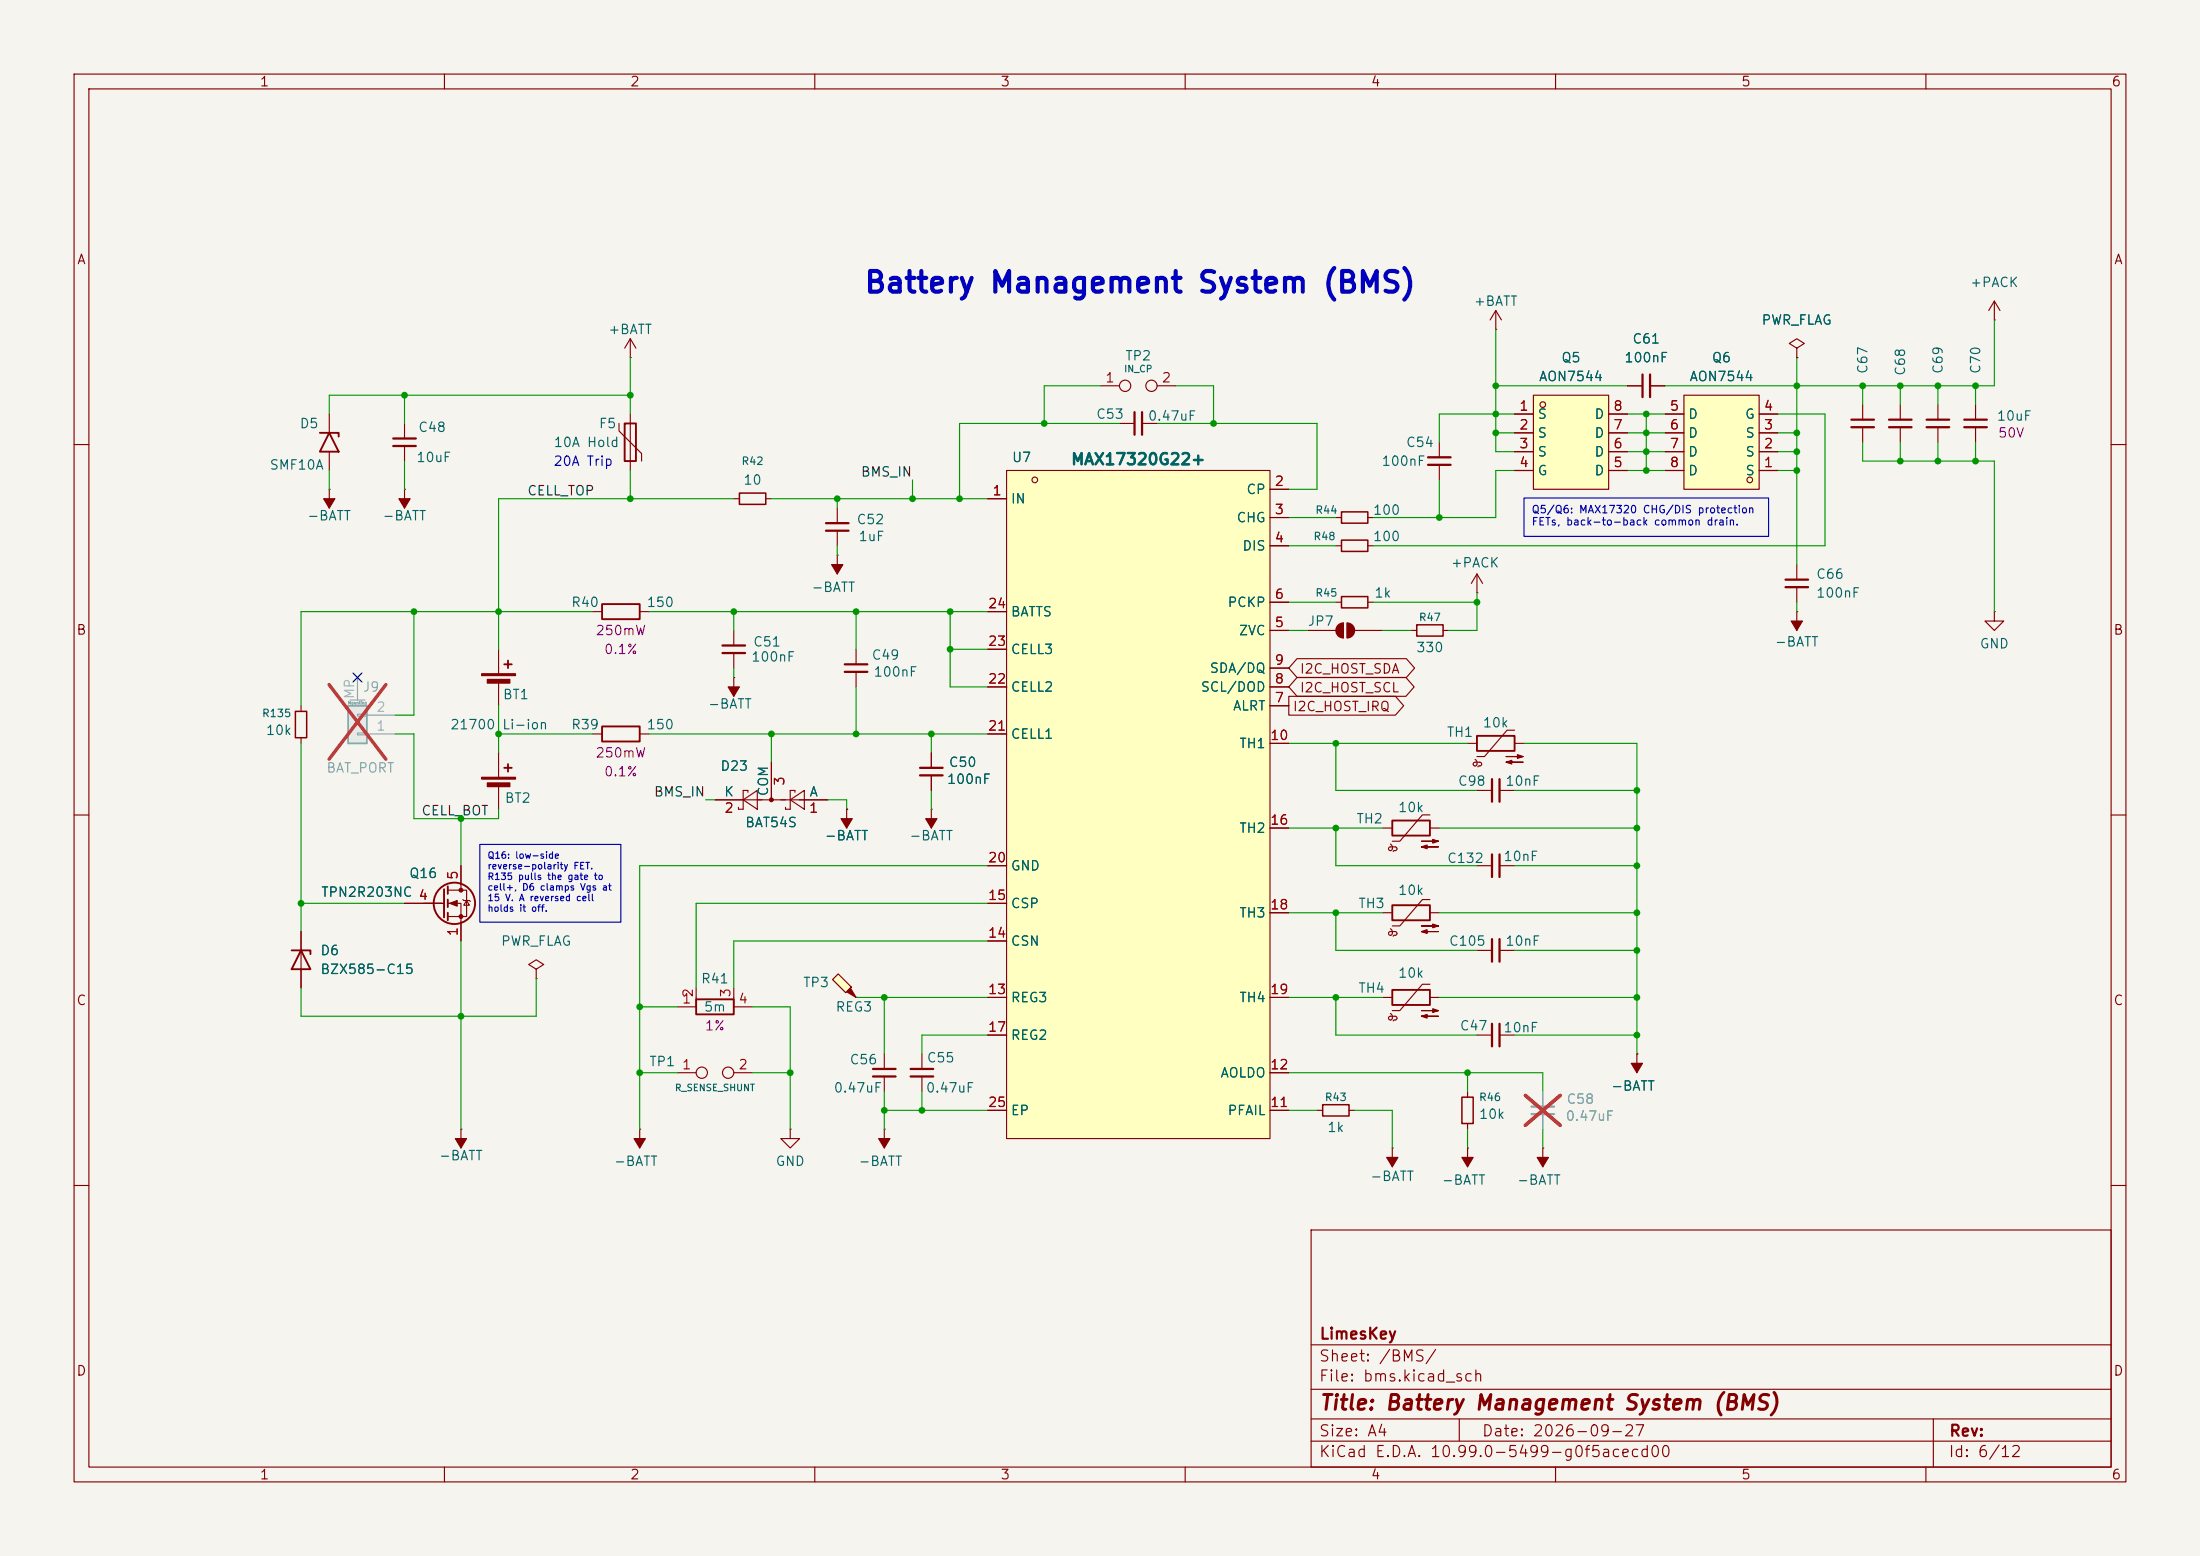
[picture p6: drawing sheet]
<svg xmlns="http://www.w3.org/2000/svg" width="297mm" height="210mm" viewBox="0 0 297 210" stroke-linecap="round" stroke-linejoin="round" font-family="sans-serif">
<path d="M0 0h297v210h-297z" fill="#f5f4ef" stroke="#f5f4ef" stroke-width=".14"/>
<g fill="none" stroke="#840000" stroke-width=".15">
<path d="M10 10h277v190h-277zM12 12h273v186h-273zM60 10v2M110 10v2M160 10v2M210 10v2M260 10v2M10 60h2M113 74.9h.1M113 74.9v2.6M180.3 73.7h.8M184.7 73.7h.7"/>
<path d="M285 60h2M115.6 87.6v2.1M115.6 90.7v2M180.3 81.3h.8M184.7 81.3h.7M10 110h2M125.7 109.2h.1M125.7 101.6v2M125.7 104.6v2.1M125.7 109.2v2.6M285 110h2M119.4 152.4h.1"/>
<path d="M119.4 152.4v2.5M10 160h2M177 166h108v32h-108zM285 160h2M60 198v2M110 198v2M160 198v2M177 194.5h108M177 191.5h108M177 187.5h108M177 181.5h108M197 191.5v3"/>
<path d="M210 198v2M260 198v2M261 191.5v6.5"/>
</g>
<path d="M181.1 72.9h3.6v1.5h-3.6zM181.1 80.5h3.6v1.5h-3.6z" fill="none" stroke="#840000" stroke-width=".2"/>
<g fill="#840000" stroke="#840000" stroke-width=".15">
<path d="M112.3 76.2h1.5l-.8 1.3z"/>
<path d="M118.6 153.7h1.5l-.7 1.2z"/>
<path d="M125 110.5h1.5l-.8 1.3z"/>
</g>
<path d="M114 89.7h3.1M114 90.7h3.1M124.2 103.6h3.1M124.2 104.6h3.1" fill="none" stroke="#840000" stroke-width=".3"/>
<path d="M135.9 63.5h35.5v90.2h-35.5z" fill="#ffffc2"/>
<g fill="none" stroke="#840000" stroke-width=".15">
<path d="M148.6 52.1h2.5M151.1 57.2h2.1M154.2 57.2h2M156.2 52.1h2.5M201.9 44.5h.1M201.9 41.9l.8 1.3M201.9 41.9l-.7 1.3M201.9 41.9v2.6M261.6 54.6v2M261.6 57.7v2M113 68.6v2M113 71.6v2.1"/>
<path d="M133.3 67.3h2.6M135.9 63.5h35.5v90.2h-35.5zM171.4 66h2.6M171.4 69.9h2.6M171.4 73.7h2.6M99.1 85.1v2M99.1 88.1v2.1M133.3 92.7h2.6M133.3 99.1h2.6M133.3 87.6h2.6M133.3 82.6h2.6M171.4 85.1h2.6"/>
<path d="M171.4 81.3h2.6M171.4 95.3h2.6M171.4 92.7h2.6M171.4 90.2h2.6M176.5 85.1h3.8M181.4 84.1v2M181.9 84.1v2M182.9 85.1h3.8M96.5 108h15.3M100.3 108l1.9-1.3v2.5zM101 106.9v-.2h-.7v2.5h-.6v-.2M104.1 102.9v5.1"/>
<path d="M106.7 108l1.9-1.3v2.5zM107.3 106.9v-.2h-.6v2.5h-.7v-.2M133.3 116.8h2.6M171.4 100.3h2.6M171.4 111.8h2.6M186.7 111.8h1.3M187.7 113.9a.45 .45 0 0 1 .3 .5 .45 .45 0 0 1-.4 .4l-.1-.2 .1-.3h.9l.1 .2-.1 .2-.4 .2M193 110h-1l-3 3.5h-1M193 111.8h1.3M199.4 116.8h2M199.4 106.7h2M202.4 116.8h2.1"/>
<path d="M202.4 106.7h2.1M133.3 134.6h2.6M133.3 127h2.6M133.3 121.9h2.6M133.3 139.7h2.6M171.4 134.6h2.6M171.4 123.2h2.6M186.7 123.2h1.3M187.7 125.3a.45 .45 0 0 1 .3 .5 .45 .45 0 0 1-.4 .4l-.1-.2 .1-.2h.9l.1 .1-.1 .2-.4 .3M193 121.4h-1l-3 3.6h-1M193 123.2h1.3M199.4 128.3h2"/>
<path d="M202.4 128.3h2.1M133.3 149.9h2.6M171.4 144.8h2.6M171.4 149.9h2.6M198.1 147.3v.8M198.1 151.6v.8"/>
<circle cx="151.9" cy="52.1" r=".76"/>
<circle cx="155.4" cy="52.1" r=".76"/>
<circle cx="139.7" cy="64.8" r=".38"/>
</g>
<g fill="#840000" stroke="#840000" stroke-width=".15">
<path d="M180.6 84.4l.3-.2 .5-.1v2a1.02 1.02 0 0 1-1-.6 1.02 1.02 0 0 1 .2-1.1z"/>
<path d="M181.9 84.1a1.02 1.02 0 0 1 1 1 1.02 1.02 0 0 1-1 1z"/>
<path d="M191.9 114.3l.8-.3v.6l-.8-.3h2.3z"/>
<path d="M191.9 113.5h2.3l-.8 .3v-.5l.8 .2z"/>
<path d="M191.9 125.7l.8-.2v.5l-.8-.3h2.3z"/>
<path d="M191.9 125h2.3l-.8 .2v-.5l.8 .3z"/>
<circle cx="104.1" cy="107.9" r=".25"/>
</g>
<g fill="none" stroke="#840000" stroke-width=".3">
<path d="M153.2 55.6v3.1M154.2 55.6v3.1M260.1 56.6h3M260.1 57.7h3M111.5 70.6h3.1M111.5 71.6h3.1M97.5 87.1h3.1M97.5 88.1h3.1M201.4 105.2v3M201.4 115.3v3.1M202.4 105.2v3M202.4 115.3v3.1"/>
<path d="M201.4 126.7v3.1M202.4 126.7v3.1"/>
</g>
<path d="M188 110.7h5v2.1h-5zM188 122.2h5v2h-5z" fill="none" stroke="#840000" stroke-width=".25"/>
<path d="M197.4 148.1h1.5v3.5h-1.5z" fill="none" stroke="#840000" stroke-width=".2"/>
<path d="M207 53.3h10.2v12.7h-10.2z" fill="#ffffc2"/>
<g fill="none" stroke="#840000" stroke-width=".15">
<path d="M204.5 55.9h2.5M204.5 58.4h2.5M207 53.3h10.2v12.7h-10.2zM217.2 55.9h2.5M217.2 58.4h2.5M251.5 54.6v2M251.5 57.7v2M256.5 54.6v2M256.5 57.7v2M44.4 66h.1M44.4 66v2.6M204.5 61h2.5"/>
<path d="M204.5 63.5h2.5M217.2 61h2.5M217.2 63.5h2.5M99.1 91.4h.1M99.1 91.4v2.6M242.6 82.6h.1M242.6 82.6v2.5M269.2 82.6v1.2h1.3l-1.3 1.3-1.2-1.3h1.2M269.2 82.6h.1M62.2 116.8v3.3M54.6 121.9h5.3M60.5 120.1h2.5v3.6h-2.5"/>
<path d="M60.5 121.9h1.7v5.1M62.5 121.4l.1 .1h.8l.1 .2M63 121.5l.4 .7h-.8zM221 142.2h.1M221 142.2v2.6"/>
<circle cx="208.3" cy="54.6" r=".38"/>
</g>
<g fill="#840000" stroke="#840000" stroke-width=".15">
<path d="M220.2 143.5h1.5l-.7 1.3z"/>
<path d="M241.8 83.8h1.5l-.7 1.3z"/>
<path d="M98.3 92.7h1.5l-.7 1.3z"/>
<path d="M43.7 67.3h1.5l-.8 1.3z"/>
<path d="M60.7 121.9l1-.4v.8z"/>
<circle cx="62.2" cy="120.1" r=".25"/>
<circle cx="62.2" cy="123.7" r=".25"/>
</g>
<path d="M249.9 56.6h3.1M249.9 57.7h3.1M255 56.6h3.1M255 57.7h3.1" fill="none" stroke="#840000" stroke-width=".3"/>
<g fill="none" stroke="#840000" stroke-width=".25">
<path d="M60.5 119.6v1.1M59.9 120v3.8M60.5 121.4v1M60.5 123.2v1"/>
<circle cx="61.3" cy="121.9" r="2.79"/>
</g>
<path d="M47 95.3h2.5v5h-2.5z" fill="#ebeae8"/>
<path d="M47 95.3h2.5v5h-2.5z" fill="none" stroke="#9c9b98" stroke-width=".25"/>
<path d="M47.2 94.5h2.1M48.3 98.9h1.2v.3h-1.2zM48.3 96.4h1.2v.2h-1.2zM48.3 91.4v3.1M49.5 99.1h3.8M49.5 96.5h3.8" fill="none" stroke="#9c9b98" stroke-width=".15"/>
<path d="M44.4 92.4l7.7 10.1M52.1 92.4l-7.7 10.1" fill="none" stroke="#e12e31" stroke-width=".46"/>
<g fill="none" stroke="#840000" stroke-width=".15">
<path d="M54.6 66h.1M54.6 66v2.6M99.1 67.3h.7M103.4 67.3h.7M242.6 76.2v2M242.6 79.2v2.1M67.3 87.6v3.3M67.3 91.9v3.4M80 82.6h1.3M86.4 82.6h1.2M67.3 101.6v3.3M67.3 105.9v3.3"/>
<path d="M72.4 130.8l1-.6-1-.7-1 .7 1 .6v1.3M72.4 132.1h.1M62.2 152.4h.1M62.2 152.4v2.5M119.4 142.2v2.1M119.4 145.3v2"/>
</g>
<g fill="#840000" stroke="#840000" stroke-width=".15">
<path d="M53.8 67.3h1.6l-.8 1.3z"/>
<path d="M61.5 153.7h1.5l-.8 1.2z"/>
<path d="M65 104.9h4.6v.3h-4.6z"/>
<path d="M65.8 105.7h3v.5h-3z"/>
<path d="M65 90.9h4.6v.3h-4.6z"/>
<path d="M65.8 91.7h3v.5h-3z"/>
</g>
<path d="M68.1 89.7h1M68.6 89.2v1M81.3 81.5h5.1v2.1h-5.1zM68.1 103.6h1M68.6 103.1v1" fill="none" stroke="#840000" stroke-width=".25"/>
<path d="M241 78.2h3.1M241 79.2h3.1M117.9 145.3h3M117.9 144.3h3" fill="none" stroke="#840000" stroke-width=".3"/>
<path d="M99.8 66.5h3.6v1.6h-3.6z" fill="none" stroke="#840000" stroke-width=".2"/>
<path d="M113.2 131.4l1.7 1.8-.7 .8-1.8-1.8z" fill="#ffffc2"/>
<path d="M114.8 133.4l.8 1.2-1.3-.7z" fill="#840000" stroke="#840000" stroke-width=".15"/>
<path d="M219.7 52.1h2M222.8 52.1h2M266.7 54.6v2M266.7 57.7v2M269.2 43.2h.1M269.2 40.6l-.7 1.3M269.2 40.6l.8 1.3M269.2 40.6v2.6M113.2 131.4l1.7 1.8-.7 .8-1.8-1.8zM115.6 134.6h.1" fill="none" stroke="#840000" stroke-width=".15"/>
<path d="M221.7 50.5v3.1M222.8 50.5v3.1M265.2 56.6h3M265.2 57.7h3" fill="none" stroke="#840000" stroke-width=".3"/>
<path d="M227.3 53.3h10.2v12.7h-10.2z" fill="#ffffc2"/>
<g fill="none" stroke="#840000" stroke-width=".15">
<path d="M44.4 55.9v2.5M54.6 57.2v2M83.6 57.2v1l3 3v1M85.1 48.3h.1M85.1 45.7l.8 1.3M85.1 45.7l-.8 1.3M85.1 45.7v2.6M85.1 55.9v7.6M194.3 59.7v2M204.5 58.4h2.5M204.5 55.9h2.5M217.2 58.4h2.5"/>
<path d="M217.2 55.9h2.5M219.7 52.1h2M222.8 52.1h2M224.8 58.4h2.5M224.8 55.9h2.5M227.3 53.3h10.2v12.7h-10.2zM237.5 58.4h2.5M237.5 55.9h2.5M242.6 47l1-.6-1-.7-1 .7 1 .6v1.3M242.6 48.3h.1M44.4 61v2.5M54.6 60.2v2"/>
<path d="M133.3 67.3h2.6M171.4 69.9h2.6M171.4 66h2.6M171.4 73.7h2.6M180.3 69.9h.8M184.7 69.9h.7M194.3 62.7v2.1M199.4 77.5l-.8 1.2M199.4 77.5l.8 1.2M199.4 77.5v2.5M204.5 63.5h2.5M204.5 61h2.5"/>
<path d="M217.2 63.5h2.5M217.2 61h2.5M224.8 63.5h2.5M224.8 61h2.5M237.5 63.5h2.5M237.5 61h2.5M40.6 95.3v.7M40.6 99.6v.7M80 99.1h1.3M86.4 99.1h1.2M133.3 99.1h2.6M133.3 92.7h2.6"/>
<path d="M133.3 87.6h2.6M133.3 82.6h2.6M171.4 85.1h2.6M171.4 81.3h2.6M171.4 95.3h2.6M171.4 92.7h2.6M171.4 90.2h2.6M174 94h14.4l1.1 1.3-1.1 1.2h-14.4zM175.1 88.9h14.8l1.1 1.3-1.1 1.2h-14.8l-1.1-1.2zM175.1 91.4h14.7l1.1 1.3-1.1 1.3h-14.7l-1.1-1.3zM190.5 85.1h.8M194.8 85.1h.8"/>
<path d="M199.4 80h.1M204.5 98.6h-1l-3.1 3.5h-1M62.2 116.8v2.6M96.5 108h3.8M104.1 102.9v5.1M107.9 108h3.9M114.3 109.2h.1M114.3 109.2v2.6M125.7 101.6v2M125.7 104.6v2.1M133.3 116.8h2.6M171.4 100.3h2.6"/>
<path d="M171.4 111.8h2.6M198.1 100.3h1.3M199.1 102.5a.45 .45 0 0 1 .4 .5 .45 .45 0 0 1-.4 .4l-.2-.2 .1-.3h.9l.1 .2v.2l-.5 .2M204.5 100.3h1.2M40.6 125.7v7.7M54.6 121.9h5.1M62.2 124.5v2.5M94 133.4v2.5h-2.6M99.1 133.4v2.5h2.5M133.3 139.7h2.6M133.3 134.6h2.6M133.3 121.9h2.6"/>
<path d="M133.3 127h2.6M171.4 134.6h2.6M171.4 123.2h2.6M186.7 134.6h1.3M187.7 136.8a.45 .45 0 0 1 .3 .4 .45 .45 0 0 1-.4 .5l-.1-.2 .1-.3h.9l.1 .2-.1 .2-.4 .2M193 132.8h-1l-3 3.6h-1M193 134.6h1.3M199.4 139.7h2M202.4 139.7h2.1M86.4 152.4h.1M86.4 152.4v2.5M91.4 144.8h2.6"/>
<path d="M99.1 144.8h2.5M106.7 152.4v1.3h1.2l-1.2 1.2-1.3-1.2h1.3M106.7 152.4h.1M124.5 142.2v2.1M124.5 145.3v2M133.3 149.9h2.6M171.4 149.9h2.6M171.4 144.8h2.6M177.8 149.9h.8M182.1 149.9h.8M188 154.9h.1M188 154.9v2.6"/>
<path d="M198.1 154.9h.1M198.1 154.9v2.6M208.3 154.9h.1M208.3 154.9v2.6M221 142.2h.1"/>
<circle cx="236.2" cy="64.8" r=".38"/>
<circle cx="94.7" cy="144.8" r=".76"/>
<circle cx="98.3" cy="144.8" r=".76"/>
</g>
<g fill="#840000" stroke="#840000" stroke-width=".15">
<path d="M197.4 156.2h1.5l-.8 1.3z"/>
<path d="M113.5 110.5h1.6l-.8 1.3z"/>
<path d="M207.5 156.2h1.5l-.7 1.3z"/>
<path d="M187.2 156.2h1.5l-.7 1.3z"/>
<path d="M85.6 153.7h1.5l-.7 1.2z"/>
<path d="M191.9 137.2l.8-.3v.5l-.8-.2h2.3z"/>
<path d="M191.9 136.4h2.3l-.8 .3v-.6l.8 .3z"/>
<path d="M203.3 102.9l.8-.3v.5l-.8-.2h2.3z"/>
<path d="M203.3 102.1h2.3l-.7 .3v-.5l.7 .2z"/>
</g>
<path d="M43.2 58.4h2.5v.5M44.4 58.4l1.3 2.6h-2.5zM84.3 57.2h1.6v5h-1.6zM81.3 98h5.1v2.1h-5.1zM199.4 99.3h5.1v2h-5.1zM39.4 128.3h2.5v.5M40.6 128.3l1.3 2.5h-2.5zM94 134.9h5.1v2h-5.1zM188 133.6h5v2h-5z" fill="none" stroke="#840000" stroke-width=".25"/>
<path d="M53.1 59.2h3M53.1 60.2h3M192.8 61.7h3M192.8 62.7h3M201.4 138.2v3M202.4 138.2v3M122.9 145.3h3.1M122.9 144.3h3.1" fill="none" stroke="#840000" stroke-width=".3"/>
<path d="M181.1 69.1h3.6v1.5h-3.6zM39.9 96h1.5v3.6h-1.5zM191.3 84.3h3.5v1.6h-3.5zM178.6 149.1h3.5v1.5h-3.5z" fill="none" stroke="#840000" stroke-width=".2"/>
<path d="M206.8 150.4h3M206.8 149.4h3" fill="none" stroke="#9c9b98" stroke-width=".3"/>
<path d="M208.3 147.3v2.1M208.3 150.4v2" fill="none" stroke="#9c9b98" stroke-width=".15"/>
<path d="M205.9 147.8l4.7 4.1M210.6 147.8l-4.7 4.1" fill="none" stroke="#e12e31" stroke-width=".46"/>
<g fill="none" stroke="#009600" stroke-width=".15">
<path d="M54.6 53.3v3.9M85.1 53.3h-40.7v2.6M85.1 48.3v7.6M148.6 52.1h-7.6v5.1M151.1 57.2h-21.6v10.1M156.2 57.2h21.6v8.8h-3.8M158.7 52.1h5.1v5.1M201.9 58.4h2.6M201.9 44.5v16.5h2.6M201.9 52.1h17.8M204.5 55.9h-10.2v3.8M219.7 58.4h5.1"/>
<path d="M219.7 55.9h5.1M222.2 55.9v7.6M240 58.4h2.6M240 55.9h6.4v17.8h-61M242.6 48.3v27.9M251.5 52.1v2.5M251.5 59.7v2.5h17.7v20.4M256.5 52.1v2.5M256.5 59.7v2.5M261.6 52.1v2.5M261.6 59.7v2.5M266.7 52.1v2.5"/>
<path d="M266.7 59.7v2.5M269.2 43.2v8.9h-44.4M44.4 63.5v2.5M54.6 62.2v3.8M85.1 63.5v3.8M99.1 67.3h-31.8v20.3M104.1 67.3h29.2M113 67.3v1.3M113 73.7v1.2M123.2 64.8v2.5M174 73.7h6.3M174 69.9h6.3"/>
<path d="M194.3 64.8v5.1M204.5 63.5h-2.6v6.4h-16.5M219.7 63.5h5.1M219.7 61h5.1M240 63.5h2.6M240 61h2.6M53.3 99.1h2.6v11.4h11.4v-1.3M55.9 82.6v13.9h-2.6M67.3 95.3v6.3M67.3 99.1h12.7M80 82.6h-39.4v12.7M87.6 82.6h45.7"/>
<path d="M87.6 99.1h45.7M99.1 82.6v2.5M99.1 90.2v1.2M104.1 99.1v3.8M115.6 82.6v5M115.6 92.7v6.4M125.7 99.1v2.5M128.3 82.6v10.1h5M128.3 87.6h5M174 85.1h2.5M174 81.3h6.3M185.4 81.3h14"/>
<path d="M186.7 85.1h3.8M199.4 80v5.1h-3.8M242.6 81.3v1.3M40.6 100.3v25.4M62.2 110.5v6.3M95.2 108h1.3M111.8 108h2.5v1.2M125.7 106.7v2.5M133.3 116.8h-46.9v35.6M174 111.8h12.7M174 100.3h24.1M180.3 111.8v5h19.1"/>
<path d="M180.3 100.3v6.4h19.1M194.3 111.8h26.7M204.5 116.8h16.5M204.5 106.7h16.5M205.7 100.3h15.3v41.9M40.6 121.9h14M62.2 127v25.4M72.4 132.1v5.1h-31.8v-3.8M86.4 135.9h5M101.6 135.9h5.1v16.5M115.6 134.6h17.7M119.4 134.6v7.6"/>
<path d="M133.3 127h-34.2v6.4M133.3 121.9h-39.3v11.5M133.3 139.7h-8.8v2.5M174 134.6h12.7M174 123.2h12.7M180.3 134.6v5.1h19.1M180.3 123.2v5.1h19.1M194.3 134.6h26.7M194.3 123.2h26.7M204.5 139.7h16.5M204.5 128.3h16.5M86.4 144.8h5"/>
<path d="M101.6 144.8h5.1M119.4 149.9h13.9M119.4 147.3v5.1M124.5 147.3v2.6M174 144.8h34.3v2.5M174 149.9h3.8M182.9 149.9h5.1v5M198.1 144.8v2.5M198.1 152.4v2.5M208.3 152.4v2.5"/>
</g>
<path d="M47.7 90.8l1.2 1.2M48.9 90.8l-1.2 1.2" fill="none" stroke="#000084" stroke-width=".15"/>
<path d="M205.7 67.2h33.1v5.2h-33.1zM64.8 114h19v10.5h-19z" fill="none" stroke="#0000c2" stroke-width=".15"/>
<g fill="#009600">
<circle cx="141" cy="57.2" r=".46"/>
<circle cx="128.3" cy="82.6" r=".46"/>
<circle cx="128.3" cy="87.6" r=".46"/>
<circle cx="129.5" cy="67.3" r=".46"/>
<circle cx="40.6" cy="121.9" r=".46"/>
<circle cx="54.6" cy="53.3" r=".46"/>
<circle cx="55.9" cy="82.6" r=".46"/>
<circle cx="62.2" cy="137.2" r=".46"/>
<circle cx="85.1" cy="67.3" r=".46"/>
<circle cx="104.1" cy="99.1" r=".46"/>
<circle cx="67.3" cy="82.6" r=".46"/>
<circle cx="85.1" cy="53.3" r=".46"/>
<circle cx="86.4" cy="144.8" r=".46"/>
<circle cx="86.4" cy="135.9" r=".46"/>
<circle cx="99.1" cy="82.6" r=".46"/>
<circle cx="113" cy="67.3" r=".46"/>
<circle cx="119.4" cy="149.9" r=".46"/>
<circle cx="123.2" cy="67.3" r=".46"/>
<circle cx="124.5" cy="149.9" r=".46"/>
<circle cx="180.3" cy="111.8" r=".46"/>
<circle cx="251.5" cy="52.1" r=".46"/>
<circle cx="256.5" cy="62.2" r=".46"/>
<circle cx="256.5" cy="52.1" r=".46"/>
<circle cx="261.6" cy="62.2" r=".46"/>
<circle cx="261.6" cy="52.1" r=".46"/>
<circle cx="266.7" cy="52.1" r=".46"/>
<circle cx="115.6" cy="82.6" r=".46"/>
<circle cx="119.4" cy="134.6" r=".46"/>
<circle cx="115.6" cy="99.1" r=".46"/>
<circle cx="125.7" cy="99.1" r=".46"/>
<circle cx="163.8" cy="57.2" r=".46"/>
<circle cx="180.3" cy="134.6" r=".46"/>
<circle cx="180.3" cy="123.2" r=".46"/>
<circle cx="194.3" cy="69.9" r=".46"/>
<circle cx="221" cy="106.7" r=".46"/>
<circle cx="221" cy="111.8" r=".46"/>
<circle cx="222.2" cy="55.9" r=".46"/>
<circle cx="242.6" cy="52.1" r=".46"/>
<circle cx="242.6" cy="61" r=".46"/>
<circle cx="242.6" cy="58.4" r=".46"/>
<circle cx="180.3" cy="100.3" r=".46"/>
<circle cx="198.1" cy="144.8" r=".46"/>
<circle cx="199.4" cy="81.3" r=".46"/>
<circle cx="201.9" cy="55.9" r=".46"/>
<circle cx="201.9" cy="52.1" r=".46"/>
<circle cx="221" cy="116.8" r=".46"/>
<circle cx="221" cy="123.2" r=".46"/>
<circle cx="221" cy="128.3" r=".46"/>
<circle cx="221" cy="134.6" r=".46"/>
<circle cx="221" cy="139.7" r=".46"/>
<circle cx="266.7" cy="62.2" r=".46"/>
<circle cx="201.9" cy="58.4" r=".46"/>
<circle cx="222.2" cy="58.4" r=".46"/>
<circle cx="222.2" cy="61" r=".46"/>
<circle cx="222.2" cy="63.5" r=".46"/>
<circle cx="242.6" cy="63.5" r=".46"/>
<circle cx="62.2" cy="110.5" r=".46"/>
<circle cx="106.7" cy="144.8" r=".46"/>
<circle cx="67.3" cy="99.1" r=".46"/>
</g>
<text font-size="2.8" fill="#0000c2" x="116.5" y="40.2">Battery Management System (BMS)</text>
<text font-size="2" fill="#840000" x="178" y="190.8">Title: Battery Management System (BMS)</text>
<text font-size="1.5" fill="#006464" x="144.5" y="63.1">MAX17320G22+</text>
<g font-size="1.5" fill="#840000">
<text x="178" y="184.1">Sheet: /BMS/</text>
<text x="178" y="181.1">LimesKey</text>
<text x="178" y="186.8">File: bms.kicad_sch</text>
<text x="178" y="197">KiCad E.D.A. 10.99.0-5499-g0f5acecd00</text>
<text x="178" y="194.2">Size: A4</text>
<text x="200" y="194.2">Date: 2026-09-27</text>
<text x="263" y="197">Id: 6/12</text>
<text x="263" y="194.2">Rev:</text>
</g>
<g font-size="1.3" fill="#840000">
<text x="35" y="12">1</text>
<text x="85" y="12">2</text>
<text x="135" y="12">3</text>
<text x="185" y="12">4</text>
<text x="235" y="12">5</text>
<text x="285" y="12">6</text>
<text x="10.3" y="36">A</text>
<text x="285.3" y="36">A</text>
<text x="10.2" y="86">B</text>
<text x="285.2" y="86">B</text>
<text x="175.4" y="91.2">I2C_HOST_SDA</text>
<text x="175.4" y="93.8">I2C_HOST_SCL</text>
<text x="174.4" y="96.3">I2C_HOST_IRQ</text>
<text x="10.2" y="136">C</text>
<text x="285.2" y="136">C</text>
<text x="10.2" y="186">D</text>
<text x="285.2" y="186">D</text>
<text x="35" y="200">1</text>
<text x="85" y="200">2</text>
<text x="135" y="200">3</text>
<text x="185" y="200">4</text>
<text x="235" y="200">5</text>
<text x="285" y="200">6</text>
</g>
<g font-size="1.3" fill="#006464">
<text x="198.9" y="41.6">+BATT</text>
<text x="265.9" y="39.1">+PACK</text>
<text x="82" y="45.4">+BATT</text>
<text x="220.3" y="46.7">C61</text>
<text x="237.7" y="44.1">PWR_FLAG</text>
<text x="151.8" y="49">TP2</text>
<text x="207.7" y="51.8">AON7544</text>
<text x="210.7" y="49.2">Q5</text>
<text x="219.2" y="49.2">100nF</text>
<text x="228" y="51.8">AON7544</text>
<text x="231" y="49.2">Q6</text>
<text x="252.4" y="50.6" transform="rotate(-90 252.4 50.6)">C67</text>
<text x="257.5" y="50.8" transform="rotate(-90 257.5 50.8)">C68</text>
<text x="262.6" y="50.6" transform="rotate(-90 262.6 50.6)">C69</text>
<text x="267.7" y="50.6" transform="rotate(-90 267.7 50.6)">C70</text>
<text x="40.4" y="58.1">D5</text>
<text x="56.4" y="58.6">C48</text>
<text x="80.8" y="58.1">F5</text>
<text x="147.9" y="56.8">C53</text>
<text x="154.9" y="57.1">0.47uF</text>
<text x="207.5" y="56.8">S</text>
<text x="207.5" y="59.4">S</text>
<text x="215.2" y="59.4">D</text>
<text x="215.2" y="56.8">D</text>
<text x="227.8" y="56.8">D</text>
<text x="227.8" y="59.4">D</text>
<text x="235.5" y="56.8">G</text>
<text x="235.5" y="59.4">S</text>
<text x="269.5" y="57.1">10uF</text>
<text x="36.3" y="63.7">SMF10A</text>
<text x="56.1" y="62.7">10uF</text>
<text x="74.7" y="60.7">10A Hold</text>
<text x="100.3" y="65.7">10</text>
<text x="136.5" y="62.7">U7</text>
<text x="186.4" y="63.2">100nF</text>
<text x="189.7" y="60.7">C54</text>
<text x="207.5" y="61.9">S</text>
<text x="207.5" y="64.5">G</text>
<text x="215.2" y="64.5">D</text>
<text x="215.2" y="61.9">D</text>
<text x="227.8" y="61.9">D</text>
<text x="227.8" y="64.5">D</text>
<text x="235.5" y="64.5">S</text>
<text x="235.5" y="61.9">S</text>
<text x="41.4" y="70.6">-BATT</text>
<text x="51.5" y="70.6">-BATT</text>
<text x="115.6" y="71.1">C52</text>
<text x="136.4" y="68.3">IN</text>
<text x="166.8" y="70.8">CHG</text>
<text x="168.2" y="67">CP</text>
<text x="185.3" y="69.8">100</text>
<text x="115.8" y="73.4">1uF</text>
<text x="167.6" y="74.6">DIS</text>
<text x="185.3" y="73.4">100</text>
<text x="195.8" y="76.9">+PACK</text>
<text x="77" y="82.2">R40</text>
<text x="87.2" y="82.2">150</text>
<text x="109.5" y="80.2">-BATT</text>
<text x="136.4" y="83.5">BATTS</text>
<text x="165.6" y="82.2">PCKP</text>
<text x="185.4" y="81">1k</text>
<text x="245.1" y="78.4">C66</text>
<text x="245.1" y="81">100nF</text>
<text x="101.3" y="89.6">100nF</text>
<text x="101.6" y="87.6">C51</text>
<text x="117.6" y="89.4">C49</text>
<text x="136.4" y="88.6">CELL3</text>
<text x="167.1" y="86.1">ZVC</text>
<text x="176.5" y="84.8">JP7</text>
<text x="191.1" y="88.3">330</text>
<text x="239.5" y="87.6">-BATT</text>
<text x="267.2" y="87.8">GND</text>
<text x="67.8" y="94.7">BT1</text>
<text x="95.5" y="96">-BATT</text>
<text x="117.8" y="91.6">100nF</text>
<text x="136.4" y="93.7">CELL2</text>
<text x="162" y="93.7">SCL/DOD</text>
<text x="163.2" y="91.1">SDA/DQ</text>
<text x="35.8" y="99.5">10k</text>
<text x="60.7" y="98.8">21700</text>
<text x="67.7" y="98.8">Li-ion</text>
<text x="77" y="98.8">R39</text>
<text x="87.2" y="98.8">150</text>
<text x="136.4" y="100">CELL1</text>
<text x="166.4" y="96.2">ALRT</text>
<text x="167.2" y="101.3">TH1</text>
<text x="195.2" y="99.8">TH1</text>
<text x="200.1" y="98.5">10k</text>
<text x="97.2" y="104.3">D23</text>
<text x="97.7" y="107.8">K</text>
<text x="104" y="107.6" transform="rotate(-90 104 107.6)">COM</text>
<text x="109.2" y="107.8">A</text>
<text x="127.7" y="106.1">100nF</text>
<text x="128" y="103.8">C50</text>
<text x="196.7" y="106.4">C98</text>
<text x="203.1" y="106.4">10nF</text>
<text x="68.1" y="108.7">BT2</text>
<text x="100.5" y="112">BAT54S</text>
<text x="111.2" y="113.7">-BATT</text>
<text x="122.7" y="113.7">-BATT</text>
<text x="167.2" y="112.7">TH2</text>
<text x="183" y="111.5">TH2</text>
<text x="188.6" y="109.9">10k</text>
<text x="55.1" y="118.8">Q16</text>
<text x="136.4" y="117.8">GND</text>
<text x="195.3" y="116.8">C132</text>
<text x="202.9" y="116.5">10nF</text>
<text x="43.3" y="121.4">TPN2R203NC</text>
<text x="136.4" y="122.9">CSP</text>
<text x="167.2" y="124.2">TH3</text>
<text x="183.3" y="122.9">TH3</text>
<text x="188.6" y="121.1">10k</text>
<text x="43.2" y="129.2">D6</text>
<text x="43.2" y="131.8">BZX585-C15</text>
<text x="67.5" y="128">PWR_FLAG</text>
<text x="136.4" y="128">CSN</text>
<text x="195.5" y="128">C105</text>
<text x="203.1" y="128">10nF</text>
<text x="94.5" y="133">R41</text>
<text x="94.9" y="136.9">5m</text>
<text x="108.3" y="133.6">TP3</text>
<text x="112.7" y="136.9">REG3</text>
<text x="136.4" y="135.6">REG3</text>
<text x="167.2" y="135.6">TH4</text>
<text x="183.3" y="134.3">TH4</text>
<text x="188.6" y="132.3">10k</text>
<text x="114.6" y="144">C56</text>
<text x="125" y="143.7">C55</text>
<text x="136.4" y="140.7">REG2</text>
<text x="197" y="139.4">C47</text>
<text x="202.9" y="139.6">10nF</text>
<text x="87.6" y="144.2">TP1</text>
<text x="112.5" y="147.8">0.47uF</text>
<text x="124.9" y="147.8">0.47uF</text>
<text x="164.7" y="145.7">AOLDO</text>
<text x="217.4" y="147.5">-BATT</text>
<text x="136.4" y="150.8">EP</text>
<text x="165.6" y="150.8">PFAIL</text>
<text x="179.1" y="153.1">1k</text>
<text x="199.6" y="151.3">10k</text>
<text x="59.2" y="156.9">-BATT</text>
<text x="82.8" y="157.7">-BATT</text>
<text x="104.6" y="157.7">GND</text>
<text x="115.8" y="157.7">-BATT</text>
<text x="184.9" y="159.7">-BATT</text>
<text x="194.6" y="160.2">-BATT</text>
<text x="204.7" y="160.2">-BATT</text>
</g>
<g font-size="1.3" fill="#a90000">
<text x="149.1" y="51.9">1</text>
<text x="156.7" y="51.9">2</text>
<text x="205" y="55.7">1</text>
<text x="205" y="58.3">2</text>
<text x="217.7" y="58.3">7</text>
<text x="217.7" y="55.7">8</text>
<text x="225.3" y="55.7">5</text>
<text x="225.3" y="58.3">6</text>
<text x="238" y="58.3">3</text>
<text x="238" y="55.7">4</text>
<text x="172" y="65.9">2</text>
<text x="205" y="60.8">3</text>
<text x="205" y="63.4">4</text>
<text x="217.7" y="63.4">5</text>
<text x="217.7" y="60.8">6</text>
<text x="225.3" y="60.8">7</text>
<text x="225.3" y="63.4">8</text>
<text x="238" y="63.4">1</text>
<text x="238" y="60.8">2</text>
<text x="133.9" y="67.2">1</text>
<text x="172" y="69.7">3</text>
<text x="172" y="73.5">4</text>
<text x="133.3" y="82.4">24</text>
<text x="172" y="81.1">6</text>
<text x="133.3" y="87.5">23</text>
<text x="172" y="85">5</text>
<text x="133.3" y="92.6">22</text>
<text x="172" y="95.1">7</text>
<text x="172" y="92.6">8</text>
<text x="172" y="90">9</text>
<text x="133.3" y="98.9">21</text>
<text x="171.4" y="100.2">10</text>
<text x="106.2" y="106.1" transform="rotate(-90 106.2 106.1)">3</text>
<text x="97.7" y="110">2</text>
<text x="109.1" y="110">1</text>
<text x="171.4" y="111.6">16</text>
<text x="62.1" y="118.8" transform="rotate(-90 62.1 118.8)">5</text>
<text x="133.3" y="116.7">20</text>
<text x="56.4" y="121.8">4</text>
<text x="133.3" y="121.8">15</text>
<text x="171.4" y="123.1">18</text>
<text x="62.1" y="126.5" transform="rotate(-90 62.1 126.5)">1</text>
<text x="133.3" y="126.9">14</text>
<text x="92" y="135.8">1</text>
<text x="93.8" y="134.7" transform="rotate(-90 93.8 134.7)">2</text>
<text x="98.9" y="134.7" transform="rotate(-90 98.9 134.7)">3</text>
<text x="99.6" y="135.8">4</text>
<text x="133.3" y="134.5">13</text>
<text x="171.4" y="134.5">19</text>
<text x="133.3" y="139.6">17</text>
<text x="92" y="144.6">1</text>
<text x="99.6" y="144.6">2</text>
<text x="133.3" y="149.7">25</text>
<text x="171.4" y="144.6">12</text>
<text x="171.4" y="149.7">11</text>
</g>
<g font-size="1.3" fill="#840084">
<text x="269.6" y="59.4">50V</text>
<text x="80.3" y="86.1">250mW</text>
<text x="81.5" y="88.6">0.1%</text>
<text x="80.3" y="102.6">250mW</text>
<text x="81.5" y="105.1">0.1%</text>
<text x="95.1" y="139.4">1%</text>
</g>
<text font-size="1.3" fill="#0000c2" x="74.6" y="63.2">20A Trip</text>
<g font-size="1.3" fill="#0f0f0f">
<text x="116.1" y="64.6">BMS_IN</text>
<text x="71.1" y="67.2">CELL_TOP</text>
<text x="88.2" y="107.8">BMS_IN</text>
<text x="56.8" y="110.4">CELL_BOT</text>
</g>
<g font-size="1.3" fill="#a5a4a2">
<text x="48.1" y="94.5" transform="rotate(-90 48.1 94.5)">MP</text>
<text x="50.7" y="98.9">1</text>
<text x="50.7" y="96.4">2</text>
</g>
<g font-size="1.3" fill="#939391">
<text x="48.9" y="93.7">J9</text>
<text x="44" y="104.6">BAT_PORT</text>
<text x="211.4" y="149.3">C58</text>
<text x="211.3" y="151.6">0.47uF</text>
</g>
<g font-size="1" fill="#006464">
<text x="100" y="63">R42</text>
<text x="177.5" y="69.6">R44</text>
<text x="177.2" y="73.2">R48</text>
<text x="177.5" y="80.8">R45</text>
<text x="191.5" y="84.1">R47</text>
<text x="35.3" y="97">R135</text>
<text x="178.8" y="148.9">R43</text>
<text x="199.6" y="148.9">R46</text>
</g>
<g font-size="1" fill="#0000c2">
<text x="206.7" y="69.5">Q5/Q6: MAX17320 CHG/DIS protection</text>
<text x="206.7" y="71.2">FETs, back-to-back common drain.</text>
</g>
<g font-size=".9" fill="#006464">
<text x="151.7" y="50.5">IN_CP</text>
<text x="91" y="147.5">R_SENSE_SHUNT</text>
</g>
<g font-size=".9" fill="#0000c2">
<text x="65.7" y="116.1">Q16: low-side</text>
<text x="65.7" y="117.5">reverse-polarity FET.</text>
<text x="65.7" y="119">R135 pulls the gate to</text>
<text x="65.7" y="120.4">cell+, D6 clamps Vgs at</text>
<text x="65.7" y="121.8">15 V. A reversed cell</text>
<text x="65.7" y="123.3">holds it off.</text>
</g>
<text font-size=".4" fill="#9c9b98" x="46.9" y="95.2">Mounting</text>
</svg>
